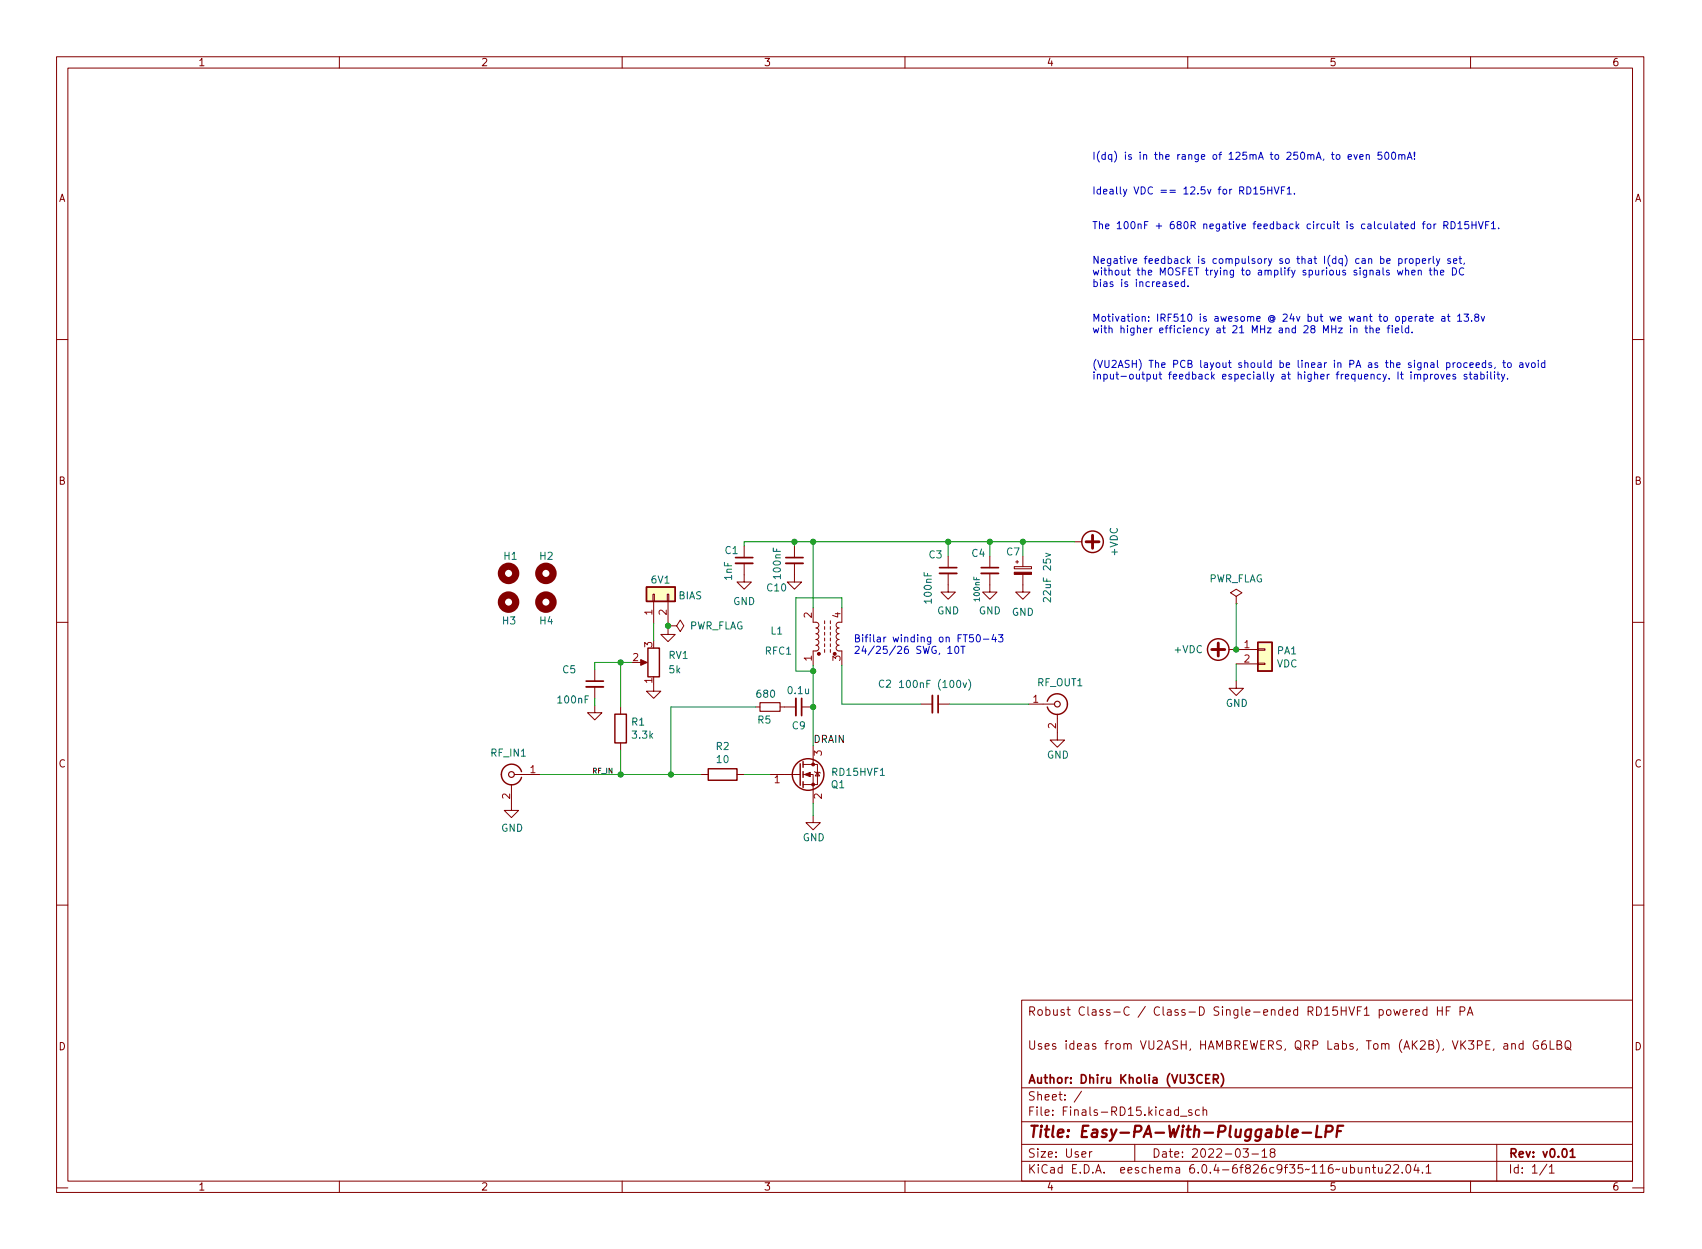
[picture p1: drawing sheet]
<svg xmlns="http://www.w3.org/2000/svg" width="301mm" height="221mm" viewBox="0 0 301 221" stroke-linecap="round" stroke-linejoin="round" font-family="sans-serif">
<g fill="none" stroke="#840000" stroke-width=".18">
<path d="M10 10h280.6v200.8h-280.6zM12 12h276.6v196.8h-276.6zM60 10v2M110 10v2M160 10v2M210 10v2M260 10v2M10 60h2M288.6 60h2M131.6 99.6v3.3h1.2l-1.2 1.3-1.3-1.3h1.3M131.6 96.6v2M140.5 99.6v3.3h1.2l-1.2 1.3-1.3-1.3h1.3"/>
<path d="M140.5 96.6v2M167.6 98.3v2.1M175 98.3v2.1M179.6 99.4h.5M179.8 99.1v.5M180.8 98.3v1.9M190 95.8h1.3M10 110h2M105.2 118.4v2M113 117.1h1M115.4 105.1h.3v1.2h-.3zM115.6 106.3v3.8"/>
<path d="M118 105.1h.2v1.2h-.2zM118.1 110.9v1.3h1.3l-1.3 1.2-1.3-1.2h1.3M118.1 106.3v3.8M118.4 110.7h1.2l.7-1.1 .6 1.1-.6 1-.7-1M118.4 110.7h.1M143.8 107.5v2.5l.7 .1 .3 .4-.2 .4-.3 .1 .3 .2 .2 .3-.1 .4-.4 .2 .4 .2 .1 .4-.2 .2-.3 .2 .4 .1 .1 .5-.2 .3-.3 .1 .4 .2 .1 .4-.3 .4h-.7v2.5M145.8 109.8v.5M145.8 110.8v.5M145.8 111.8v.5M145.8 112.8v.5M145.8 113.8v.5M145.8 114.8v.6"/>
<path d="M146.8 109.8v.5M146.8 110.8v.5M146.8 111.8v.5M146.8 112.8v.5M146.8 113.8v.5M146.8 114.8v.6M148.8 107.5v2.5l-.7 .1-.3 .4 .2 .4 .3 .1-.3 .2-.2 .3 .1 .4 .4 .2-.3 .1-.2 .3 .1 .4 .4 .2-.3 .1-.2 .2 .1 .5 .4 .2-.4 .2-.1 .4 .4 .4h.6v2.5M167.6 101.4v3.3h1.3l-1.3 1.3-1.2-1.3h1.2M175 101.4v3.3h1.3l-1.3 1.3-1.3-1.3h1.3M179.3 100.2h3.1v.4h-3.1zM180.8 101.6v3.1h1.3l-1.3 1.3-1.2-1.3h1.2M217.3 114.8h5.1"/>
<path d="M218.6 105.4l1-.6-1-.6-1 .6 1 .6v1.3M218.6 106.7h.1M218.6 117.4h3.8M222.4 117.3h1.2v.2h-1.2zM222.4 114.7h1.2v.3h-1.2zM288.6 110h2M90.4 138.7v4.6h1.3l-1.3 1.3-1.2-1.3h1.2M90.9 136.9h4.6M105.2 124.8v1.2h1.2l-1.2 1.3-1.3-1.3h1.3M105.2 121.4v2.1M109.7 125v1.3M109.7 131.4v1.2"/>
<path d="M115.6 120.9v1.3h1.2l-1.2 1.3-1.3-1.3h1.3M124 136.9h1.2M130.3 136.9h1.3M133.6 125h.8M136.1 136.9h5.4M137.9 125h2.8M141.7 125h2.1M142 136.9h1.8v5.1M142 135.2h2.5v3.5h-2.5M143.8 131.9v3.3M144 136.4l.1 .2h.8l.1 .1M144.5 136.6l.4 .6h-.8z"/>
<path d="M162.8 124.5h2M165.9 124.5h2M181.9 124.5h4.5M186.9 126.3v4.5h1.3l-1.3 1.3-1.2-1.3h1.2M218.6 120.4v1.3h1.2l-1.2 1.3-1.3-1.3h1.3M143.8 144.2v1.3h1.2l-1.2 1.2-1.3-1.2h1.3M10 160h2M180.6 176.8h108v32h-108zM245.3 178.6l.3-.1 .3 .3v.4l-.3 .3-.3-.1-.2-.2v-.4zM246.4 178.5l.3 1 .3-.7 .3 .7 .3-1M248.1 179l.7-.1-.1-.3-.4-.1-.2 .2v.7h.6M249.4 178.5v1"/>
<path d="M249.9 178.5l-.3 .1-.2 .2M250.3 179l.7-.1-.1-.3-.4-.1-.2 .2 .1 .7h.5M252.3 178.6l-.4-.1-.3 .3v.4l.1 .2h.6M252.3 178v1.5M254.1 178v1.5M254.1 178.7h.9M255 178v1.5M255.7 178.7h.5M256.4 178h-.7v1.5M258.1 178.8l.8-.1 .1-.2-.1-.3-.2-.2h-.6v1.5M259.4 179.5l.5-1.5 .5 1.5M259.6 179.1h.7"/>
<path d="M288.6 160h2M180.6 198.3h108M180.6 192.3h108M191.2 192.9l-1.3 2M208.4 196.3l-.5-.1-.3 .3v.4l.2 .2h.6M208.4 195.7v1.5M208.7 197.4h1.2M210.7 196.3l-.3-.1-.3 .2 .1 .2 .5 .2v.3h-.6M212.1 196.3l-.5-.1-.2 .3v.4l.1 .2h.6M212.7 196.4l.2-.2 .4 .1 .1 .9M212.7 195.7v1.5M265.9 184.6h.6l.1 .9"/>
<path d="M266.6 184.9h-.5a.29 .29 0 0 0-.3 .3 .29 .29 0 0 0 .3 .3l.5-.1M267.3 184.7l.2-.2 .4 .1v.9M267.3 184.5v1M269.3 184.6l-.4-.1-.3 .3v.4l.1 .2h.6M269.3 184v1.5M271.9 184.1a.74 .74 0 0 0-.9 .5 .74 .74 0 0 0 .6 .9l.4-.1v-.5h-.3M273.3 184a.6 .6 0 0 0-.7 .7v.5l.1 .2 .4 .1 .3-.1v-.5l-.1-.2-.4-.1-.3 .3M274.1 184v1.5h.7M275.3 184.7h.6l.2-.3-.2-.3-.6-.1v1.5h.6l.2-.3a.39 .39 0 0 0-.3-.5M276.8 184.2a.5 .5 0 0 1 .6-.2 .5 .5 0 0 1 .3 .5v.5a.5 .5 0 0 1-.5 .5 .5 .5 0 0 1-.5-.5zM277 185.2h.3l.5 .5M10 210h2"/>
<path d="M60 208.8v2M110 208.8v2M160 208.8v2M180.6 205.3h108M180.6 202.3h108M192.6 203.6v1M193.1 203.6l-.3 .1-.2 .2M200.6 202.3v3M210 208.8v2M219.8 203.1h.9l-.5 .6 .4 .1v.7l-.2 .1h-.4l-.2-.1M221.4 204h1.1M223.1 203.5l.5-.4v1.5"/>
<path d="M223.1 204.6h.9M224.9 203.8l-.3-.3v-.2l.3-.2 .4 .1 .1 .2v.2l-.7 .2-.1 .2v.5l.3 .1 .4-.1 .1-.2v-.4l-.3-.1M240.1 206.4l.1 .9 .4 .1 .2-.1M240.8 206.4v1M241.5 206.6l.2-.2 .4 .1v.9M241.5 206.4v1M242.6 206.4h.6M242.9 205.9v1.3l.3 .2M243.7 206.4l.1 .9 .3 .1 .3-.1M244.4 206.4v1M245 206.1l.6-.2 .2 .2 .1 .2-1 1.1h1M246.4 206.1l.6-.2 .2 .2 .1 .2-.9 1.1h.9"/>
<path d="M247.9 207.3v.1M248.7 206.1l.2-.2a.81 .81 0 0 1 .6 .6 .81 .81 0 0 1-.3 .8l-.1 .1a.81 .81 0 0 1-.4-1.3zM250.4 205.8l-.4 1.1h.9M250.7 206.4v1M251.5 207.3v.1M252.1 206.3l.5-.4v1.5M252.1 207.4h.9M260 208.8v2M264.6 202.3v6.5M273.5 205.8l-1.3 2M273.9 206.3l.5-.4v1.5M273.9 207.4h.9"/>
<path d="M288.6 210h2"/>
</g>
<g fill="none" stroke="#840000" stroke-width=".3">
<path d="M130 98.6h3.1M138.9 98.6h3.1M166.1 100.4h3.1M173.5 100.4h3M103.6 120.4h3.1M141.7 123.5v3M165.9 123v3M213.2 190.7h.5M213.9 190h-.7v1.5h.7M214.5 190.8l.8-.1 .1-.2-.1-.3-.2-.2h-.6v1.5M214.9 190.8l.5 .7M215.9 189.8a1.72 1.72 0 0 1 0 2.3"/>
<path d="M277.6 203.5l.4-.4v1.5M277.6 204.6h.9"/>
</g>
<path d="M232.9 199l-.2 2h.9M236.4 200h.7M237.5 199h-1l-.2 2M228.5 200.4l.9-.2v-.4l-.6-.1-.3 .3v.9l.2 .1 .6-.1M230.3 200.3h1.5M234.4 200.1h.8a.55 .55 0 0 0 .4-.5 .55 .55 0 0 0-.3-.6h-.8l-.2 2" fill="none" stroke="#840000" stroke-width=".4"/>
<g fill="none" stroke="#840000" stroke-width="1.3">
<circle cx="89.9" cy="101.4" r="1.27"/>
<circle cx="89.9" cy="106.5" r="1.27"/>
<circle cx="96.5" cy="101.4" r="1.27"/>
<circle cx="96.5" cy="106.5" r="1.27"/>
</g>
<path d="M192 95.8h2.3M193.2 94.7v2.2M214.2 114.8h2.3M215.4 113.7v2.3" fill="none" stroke="#840000" stroke-width=".51"/>
<g fill="none" stroke="#840000" stroke-width=".25">
<path d="M114.3 103.8h5.1v2.5h-5.1zM114.6 114.6h2v5.1h-2zM222.4 113.6h2.5v5.1h-2.5zM92.2 136.4a1.81 1.81 0 0 0-2.8-.9 1.81 1.81 0 0 0 0 2.9 1.81 1.81 0 0 0 2.8-.9M108.7 126.3h2v5.1h-2zM125.2 135.9h5.1v2.1h-5.1zM141.5 135v3.8M142 134.7v1M142 136.4v1.1M142 138.2v1M185.2 124a1.81 1.81 0 0 1 2.8-1 1.81 1.81 0 0 1 0 3 1.81 1.81 0 0 1-2.8-1"/>
<circle cx="193.2" cy="95.8" r="1.9"/>
<circle cx="215.4" cy="114.8" r="1.9"/>
<circle cx="142.9" cy="136.9" r="2.79"/>
</g>
<path d="M130 99.6h3.1M138.9 99.6h3.1M166.1 101.4h3.1M173.5 101.4h3M103.6 121.4h3.1M140.7 123.5v3M164.8 123v3" fill="none" stroke="#840000" stroke-width=".33"/>
<g fill="none" stroke="#840000" stroke-width=".2">
<path d="M134.4 124.2h3.5v1.6h-3.5z"/>
<circle cx="90.4" cy="136.9" r=".51"/>
<circle cx="186.9" cy="124.5" r=".51"/>
</g>
<g fill="#840000" stroke="#840000" stroke-width=".18">
<path d="M113.3 116.6l1.1 .5-1.1 .5z"/>
<path d="M142.2 136.9l1.1-.3v.7z"/>
<path d="M179.3 101.2h3.1v.4h-3.1z"/>
<circle cx="143.8" cy="138.7" r=".25"/>
<circle cx="143.8" cy="135.2" r=".25"/>
<circle cx="144.8" cy="115.6" r=".25"/>
</g>
<g fill="#ffffc2" stroke="#ffffc2" stroke-width=".18">
<path d="M114.3 103.8h5.1v2.5h-5.1z"/>
<path d="M222.4 113.6h2.5v5.1h-2.5z"/>
</g>
<path d="M184.9 97.8l.8 .3-.8 .3M159 120.7l.4-.4v1.3M159 121.6h.8M171.3 120.1a1.46 1.46 0 0 1 0 1.9" fill="none" stroke="#006464" stroke-width=".18"/>
<g fill="none" stroke="#0000c2" stroke-width=".18">
<path d="M223.5 33h-.6v.6l.2-.1 .4 .1 .1 .2-.1 .4-.1 .1-.5-.1M224.1 33v1.3M224.1 33.6h.8M224.9 33v1.3M225.3 33l.4 1.3 .4-1.3M226.6 33.6h.4M227.2 33h-.6v1.3M227.6 33.4l.4-.4v1.3M227.6 34.3h.7M228.9 34.2v.1M238.4 27.8l.6-.2-.1-.2-.4-.1-.1 .2v.6h.5M239.4 27.3l.3 .9 .3-.9"/>
<path d="M240.4 27.8l.6-.2v-.2l-.4-.1-.2 .2 .1 .6h.5M241.6 27.5l.1-.2 .3 .1 .1 .8M241.6 27.3v.9M244.3 26.9h-.6l-.1 .6 .2-.1 .4 .1 .1 .1v.5l-.2 .1-.5-.1M244.9 27l.2-.1a.68 .68 0 0 1 .5 .6 .68 .68 0 0 1-.5 .7l-.2-.1-.1-.4zM246.2 27l.1-.1a.68 .68 0 0 1 .5 .6 .68 .68 0 0 1-.5 .7l-.1-.1-.2-.4zM247.3 27.5l.2-.2 .3 .1v.8M247.3 27.3v.9M247.8 27.5l.2-.2 .3 .1 .1 .8M248.8 28.2l.4-1.3 .5 1.3M248.9 27.8h.6M250.1 28.1v.1"/>
<path d="M250.1 26.9v.8M251.5 39.6h.5M252 39.2l-.3 .2v1M252.4 39.7l.3-.1 .3 .2v.4l-.3 .2h-.3l-.1-.2zM253.5 39.6v.8M253.9 39.6l-.4 .2M255.3 39.8h.6l.1-.2v-.3l-.7-.1v1.2M255.6 39.8l.4 .6M256.6 39.2a.64 .64 0 0 1 .7 .6 .64 .64 0 0 1-.7 .6zM257.8 39.5l.3-.3v1.2M259.6 39.2h-.6v.6l.2-.1h.4l.1 .2-.1 .4-.1 .1-.5-.1M260.2 39.2v1.2"/>
<path d="M260.2 39.8h.8M261 39.2v1.2M261.4 39.2l.4 1.2 .4-1.2M262.7 39.8h.4M263.3 39.2h-.6v1.2M263.7 39.5l.4-.3v1.2M207.2 49.9l-.3-.1-.2 .2 .1 .2 .4 .1v.3h-.5M207.8 50.2l.6-.1-.1-.2-.4-.1-.1 .2v.6h.5M209.4 49.9l-.3-.1-.3 .3 .2 .5h.4M209.4 49.4v1.3M210 50.5v.2M238.8 58v.8"/>
<path d="M239.4 58.1l.2-.1 .3 .1v.7M239.4 58v.8M241.3 58h.5M241.5 57.6v1.1l.3 .1M242.2 58.1l.2-.1 .3 .1 .1 .7M242.2 57.6v1.2M243.3 58.4l.6-.1v-.2l-.4-.1-.2 .2 .1 .6h.5M245.2 46.2l.6-.2-.1-.2-.3-.1-.2 .2v.6h.5M245.2 58h.5M245.7 57.6l-.3 .2v1M246.2 58v.8M246.7 58.4l.6-.1-.1-.2-.3-.1-.2 .2 .1 .6h.4"/>
<path d="M247.1 47.8l.2 .8 .2-.6 .3 .6 .2-.8M247.3 45.8l.4-.1 .2 .3-.1 .5h-.5M247.3 45.7v1.3M247.8 57.6v1.1l.2 .1M248.5 45.7v.9M248.5 47.9l.2-.1h.3l.1 .8M248.5 47.4v1.2M248.8 45.7l-.3 .3M249.1 56.4l.6-.1-.1-.3h-.4l-.1 .1v.6h.5M249.1 58.1l-.4-.1-.2 .2 .1 .6h.5M249.1 57.6v1.2M249.3 45.8l.3-.1 .2 .3v.3l-.2 .3-.3-.1-.1-.2z"/>
<path d="M249.6 48.2l.6-.1-.1-.3h-.3l-.2 .2 .1 .6h.4M249.7 58.7v.1M250.2 56v.8M250.4 45.8l.4-.1 .2 .3-.1 .5h-.5M250.4 45.7v1.3M250.6 56l-.4 .2M250.8 47.9l.1-.1h.3l.1 .8M250.8 47.8v.8M251 56h.5v.8M251.5 46.2l.6-.2-.1-.2-.3-.1-.2 .2v.6h.5M251.5 56.3h-.4l-.2 .2 .2 .3 .4-.1M252 56h.4"/>
<path d="M252.1 55.5v1.1l.3 .2M252.6 45.7v.9M252.7 47.8h.5M252.8 56.4l.6-.1v-.3h-.4l-.2 .1 .1 .6h.5M252.9 47.4v1l.3 .2M253 45.7l-.4 .3M253.4 45.3v1.1l.2 .2M253.6 47.9l.2-.1h.3v.8M253.6 47.4v1.2M254 45.7l.3 .9M254.6 45.7l-.5 1.2-.1 .1M254.7 48.2l.6-.1-.1-.3h-.3l-.2 .2v.6h.5"/>
<path d="M254.9 56h.5l.1 .8M255.5 56.3h-.5l-.1 .2 .1 .3 .5-.1M255.9 56h.5M256.1 55.5v1.1l.3 .2M256.4 45.8l-.3-.1-.1 .2v.2l.4 .1v.3h-.4M256.8 47.4a.64 .64 0 0 1 .7 .6 .64 .64 0 0 1-.7 .6zM257 46.2l.6-.2-.1-.2-.3-.1-.2 .2v.6h.5M257.7 55.9l.4-.4v1.3M257.7 56.8h.7M257.8 40.4h.7M257.9 45.7h.5M258.1 45.3v1.1l.3 .2"/>
<path d="M258.8 47.5a.6 .6 0 0 0-.8 .4 .6 .6 0 0 0 .6 .7l.2-.1M258.9 55.5h.7l-.4 .5 .4 .1v.6l-.2 .1-.5-.1M258.9 46.5l-.1 .3M260.2 56.7v.1M261 56.1l-.3-.3 .1-.1 .2-.2 .3 .1 .2 .2-.1 .2-.5 .1-.2 .2v.3l.3 .2 .3-.1 .2-.1v-.3l-.3-.2M261.9 56l.3 .8 .3-.8M263.7 40.4h.7M265 40.3v.1M250.6 66.4l.2-.2h.3l.1 .8M251.8 66.2h.3l.3 .2-.1 .6h-.5M251.8 66.2v1.2M252.9 66.2v.8"/>
<path d="M253.3 66.2l-.4 .2M253.8 66.2h.3l.2 .2v.4l-.2 .2h-.3l-.1-.2zM254.7 66.2l.3 .8 .3-.8M255.8 66.6l.6-.1-.1-.3h-.3l-.2 .2v.6h.5M257.3 66.2h-.3l-.1 .2v.1l.4 .2v.3h-.4M257.8 64.2l.3-.1 .2 .3v.3l-.2 .3-.3-.1-.2-.2zM259.3 66.2h-.3l-.1 .2v.1l.4 .2v.3h-.4M259.4 64.2l-.4-.1-.2 .3 .1 .5h.5M259.8 66.2h.4M259.9 64.6l.6-.2-.1-.2-.3-.1-.2 .2v.6h.5M259.9 65.8v1l.3 .2M260.7 66.2h.5v.8"/>
<path d="M261 64.6l.6-.2-.1-.2-.3-.1-.2 .2v.6h.5M261.2 66.5h-.4l-.2 .2 .2 .3h.4M261.8 66.2h.4l.2 .2-.1 .6h-.5M261.8 65.8v1.2M262.7 64.2l-.4-.1-.2 .3 .1 .5h.5M262.7 63.7v1.3M263 65.8v.1M263 66.2v.8M263.6 65.8v1l.2 .2M263.7 64.2l-.3-.1-.2 .2 .1 .2 .4 .1v.3h-.5M264.2 65.8v.1M264.2 66.2v.8"/>
<path d="M264.4 64.9l-.2 .3M264.7 66.2h.4M264.8 65.8v1l.3 .2M265.4 66.2l.3 .8M265.7 64.1h.5M265.9 63.7v1.1l.3 .2M266 66.2l-.4 1.1-.2 .1M266.5 66.9v.1M266.7 64.2l.3-.1 .2 .3v.3l-.2 .3-.3-.1-.2-.2zM268.7 64.2h.5l.1 .8M269.3 64.4l-.5 .1-.1 .2 .1 .3 .5-.1M269.7 64.1l.3 .9 .3-.9"/>
<path d="M270.8 64.3l.2-.2 .4 .2v.4l-.1 .2-.3 .1-.2-.1zM272 63.7v.1M272 64.1v.9M273.1 64.2l-.3-.1-.3 .3 .1 .5h.5M273.1 63.7v1.3M167.6 114.6l.3-.3v1.2M167.6 115.5h.7M168.9 114.4l.2-.1a.68 .68 0 0 1 .4 .6 .68 .68 0 0 1-.4 .6l-.2-.1-.1-.3zM170.2 114.3v1.2M172.1 112.2h-.6l-.1 .6 .2-.1 .4 .1 .1 .2v.4l-.2 .1-.5-.1M172.7 112.3l.2-.1a.68 .68 0 0 1 .4 .7 .68 .68 0 0 1-.4 .6l-.2-.1-.1-.4zM173.9 113h.9"/>
<path d="M175.7 112.2l-.3 .9h.8M176 112.6v.9M176.5 112.2h.8l-.4 .5 .4 .1v.6l-.2 .1-.6-.1"/>
</g>
<g fill="none" stroke="#009600" stroke-width=".18">
<path d="M140.5 95.8v.8M143.8 95.8v11.7M167.6 95.8v2.5M175 95.8v2.5M180.8 95.8v2.5M190 95.8h-58.4v.8M109.7 117.1v7.9M111.8 117.1h-6.6v1.3M115.6 110.1v3.2M118.1 110.1v.8M118.1 110.7h.3M143.8 117.6v14.3"/>
<path d="M148.8 107.5v-1.8h-8.1v13h3.1M148.8 117.6v6.9h14M218.6 106.7v8.1M218.6 117.4v3M95.5 136.9h28.5M105.2 123.5v1.3M109.7 132.6v4.3M131.6 136.9h4.5M133.6 125h-15v11.9M167.9 124.5h14M143.8 142v2.2"/>
</g>
<g fill="#009600" stroke="#009600" stroke-width=".18">
<circle cx="167.6" cy="95.8" r=".46"/>
<circle cx="143.8" cy="95.8" r=".46"/>
<circle cx="180.8" cy="95.8" r=".46"/>
<circle cx="218.6" cy="114.8" r=".46"/>
<circle cx="175" cy="95.8" r=".46"/>
<circle cx="118.6" cy="136.9" r=".46"/>
<circle cx="109.7" cy="136.9" r=".46"/>
<circle cx="109.7" cy="117.1" r=".46"/>
<circle cx="118.1" cy="110.7" r=".46"/>
<circle cx="143.8" cy="118.7" r=".46"/>
<circle cx="143.8" cy="125" r=".46"/>
<circle cx="140.5" cy="95.8" r=".46"/>
</g>
<text font-size="2.8" fill="#840000" x="181.6" y="201.1">Title: Easy-PA-With-Pluggable-LPF</text>
<g font-size="2.1" fill="#840000">
<text x="181.6" y="179.6">Robust Class-C / Class-D Single-ended RD15HVF1 powered HF PA</text>
<text x="181.6" y="185.6">Uses ideas from VU2ASH, HAMBREWERS, QRP Labs, Tom (AK2B), VK3PE, and G6LBQ</text>
<text x="181.6" y="191.6">Author: Dhiru Kholia (VU3CER)</text>
<text x="181.6" y="197.3">File: Finals-RD15.kicad_sch</text>
<text x="181.6" y="194.6">Sheet: /</text>
<text x="181.6" y="207.5">KiCad E.D.A. eeschema 6.0.4-6f826c9f35~116~ubuntu22.04.1</text>
<text x="181.6" y="204.7">Size: User</text>
<text x="203.6" y="204.7">Date: 2022-03-18</text>
<text x="266.6" y="204.7">Rev: v0.01</text>
<text x="266.6" y="207.5">Id: 1/1</text>
</g>
<g font-size="1.8" fill="#840000">
<text x="35" y="11.7">1</text>
<text x="85" y="11.7">2</text>
<text x="135" y="11.7">3</text>
<text x="185" y="11.7">4</text>
<text x="235" y="11.7">5</text>
<text x="285" y="11.7">6</text>
<text x="10.3" y="35.7">A</text>
<text x="289" y="35.7">A</text>
<text x="10.3" y="85.7">B</text>
<text x="289" y="85.7">B</text>
<text x="10.3" y="135.7">C</text>
<text x="289" y="135.7">C</text>
<text x="10.3" y="185.7">D</text>
<text x="289" y="185.7">D</text>
<text x="35" y="210.5">1</text>
<text x="85" y="210.5">2</text>
<text x="135" y="210.5">3</text>
<text x="185" y="210.5">4</text>
<text x="235" y="210.5">5</text>
<text x="285" y="210.5">6</text>
</g>
<g font-size="1.8" fill="#0000c2">
<text x="193" y="28.2">I(dq) is in the range of 125mA to 250mA, to even 500mA!</text>
<text x="193" y="34.4">Ideally VDC == 12.5v for RD15HVF1.</text>
<text x="193" y="40.5">The 100nF + 680R negative feedback circuit is calculated for RD15HVF1.</text>
<text x="193" y="46.6">Negative feedback is compulsory so that I(dq) can be properly set,</text>
<text x="193" y="48.7">without the MOSFET trying to amplify spurious signals when the DC</text>
<text x="193" y="50.7">bias is increased.</text>
<text x="193" y="56.9">Motivation: IRF510 is awesome @ 24v but we want to operate at 13.8v</text>
<text x="193" y="58.9">with higher efficiency at 21 MHz and 28 MHz in the field.</text>
<text x="193" y="65">(VU2ASH) The PCB layout should be linear in PA as the signal proceeds, to avoid</text>
<text x="193" y="67.1">input-output feedback especially at higher frequency. It improves stability.</text>
<text x="150.9" y="113.6">Bifilar winding on FT50-43</text>
<text x="150.9" y="115.6">24/25/26 SWG, 10T</text>
</g>
<g font-size="1.8" fill="#006464">
<text x="89.1" y="99">H1</text>
<text x="95.5" y="99">H2</text>
<text x="128.2" y="98">C1</text>
<text x="164.3" y="98.7">C3</text>
<text x="171.8" y="98.5">C4</text>
<text x="178" y="98.2">C7</text>
<text x="197.6" y="98.2" transform="rotate(-90 197.6 98.2)">+VDC</text>
<text x="115.2" y="103.2">6V1</text>
<text x="119.9" y="106">BIAS</text>
<text x="129.4" y="102.5" transform="rotate(-90 129.4 102.5)">1nF</text>
<text x="129.6" y="107">GND</text>
<text x="135.7" y="104.6">C10</text>
<text x="138" y="102.2" transform="rotate(-90 138 102.2)">100nF</text>
<text x="164.7" y="106.5" transform="rotate(-90 164.7 106.5)">100nF</text>
<text x="185.8" y="105.9" transform="rotate(-90 185.8 105.9)">22uF 25v</text>
<text x="213.6" y="103">PWR_FLAG</text>
<text x="88.9" y="110.4">H3</text>
<text x="95.5" y="110.4">H4</text>
<text x="121.8" y="111.3">PWR_FLAG</text>
<text x="136.3" y="112.2">L1</text>
<text x="165.7" y="108.6">GND</text>
<text x="173" y="108.6">GND</text>
<text x="178.9" y="108.9">GND</text>
<text x="99.5" y="119">C5</text>
<text x="118.3" y="116.5">RV1</text>
<text x="118.3" y="119">5k</text>
<text x="135.3" y="115.7">RFC1</text>
<text x="207.7" y="115.5">+VDC</text>
<text x="225.7" y="118">VDC</text>
<text x="225.8" y="115.7">PA1</text>
<text x="98.8" y="124.4">100nF</text>
<text x="133.9" y="123.4">680</text>
<text x="139.4" y="122.7">0.1u</text>
<text x="155.3" y="121.6">C2</text>
<text x="160" y="121.6">100nF (100v)</text>
<text x="183.4" y="121.3">RF_OUT1</text>
<text x="216.7" y="125">GND</text>
<text x="111.7" y="128.3">R1</text>
<text x="111.9" y="130.6">3.3k</text>
<text x="134" y="127.9">R5</text>
<text x="140.1" y="128.9">C9</text>
<text x="86.9" y="133.8">RF_IN1</text>
<text x="126.6" y="132.6">R2</text>
<text x="126.8" y="134.9">10</text>
<text x="147.3" y="137.2">RD15HVF1</text>
<text x="185.1" y="134.1">GND</text>
<text x="147" y="139.4">Q1</text>
<text x="88.6" y="147.1">GND</text>
<text x="141.9" y="148.7">GND</text>
</g>
<g font-size="1.8" fill="#a90000">
<text x="115.3" y="108.7" transform="rotate(-90 115.3 108.7)">1</text>
<text x="117.9" y="108.7" transform="rotate(-90 117.9 108.7)">2</text>
<text x="143.5" y="109.2" transform="rotate(-90 143.5 109.2)">2</text>
<text x="148.6" y="109.2" transform="rotate(-90 148.6 109.2)">4</text>
<text x="111.9" y="116.9">2</text>
<text x="115.3" y="114.4" transform="rotate(-90 115.3 114.4)">3</text>
<text x="143.5" y="116.9" transform="rotate(-90 143.5 116.9)">1</text>
<text x="148.6" y="116.9" transform="rotate(-90 148.6 116.9)">3</text>
<text x="220" y="114.6">1</text>
<text x="220" y="117.1">2</text>
<text x="115.3" y="120.8" transform="rotate(-90 115.3 120.8)">1</text>
<text x="182.6" y="124.2">1</text>
<text x="186.7" y="128.8" transform="rotate(-90 186.7 128.8)">2</text>
<text x="93.7" y="136.7">1</text>
<text x="145.3" y="133.6" transform="rotate(-90 145.3 133.6)">3</text>
<text x="90.2" y="141.2" transform="rotate(-90 90.2 141.2)">2</text>
<text x="136.9" y="138.5">1</text>
<text x="145.3" y="141.2" transform="rotate(-90 145.3 141.2)">2</text>
</g>
<text font-size="1.8" fill="#0f0f0f" x="143.8" y="131.3">DRAIN</text>
<text font-size="1.4" fill="#006464" x="173.2" y="106.2" transform="rotate(-90 173.2 106.2)">100nF</text>
<text font-size="1.2" fill="#0f0f0f" x="104.6" y="136.8">RF_IN</text>
</svg>
